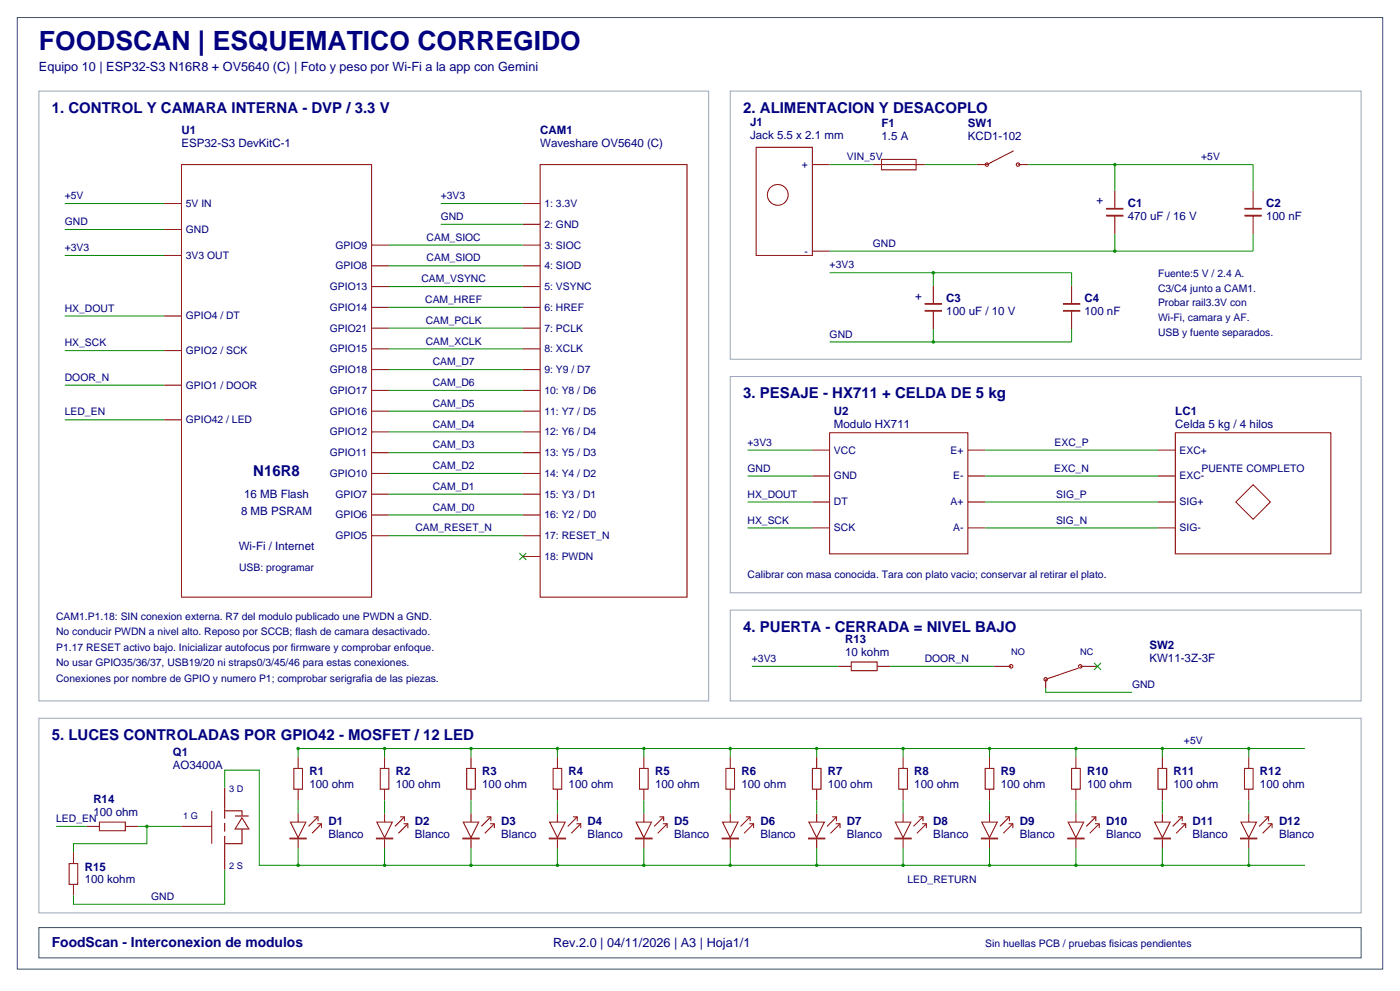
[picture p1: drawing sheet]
<svg xmlns="http://www.w3.org/2000/svg" width="420mm" height="297mm" viewBox="0 0 420 297" stroke-linecap="round" stroke-linejoin="round" font-family="sans-serif">
<path d="M5.2 5.3h409.6v285.1h-409.6z" fill="none" stroke="#405063" stroke-width=".3"/>
<path d="M11.7 27.3h200.9v182.8h-200.9zM219.1 27.3h189.2v80.4h-189.2zM219.1 112.9h189.2v64.8h-189.2zM219.1 182.9h189.2v27.2h-189.2zM11.7 215.3h396.6v58.3h-396.6z" fill="none" stroke="#9aa8b5" stroke-width=".3"/>
<g fill="none" stroke="#080" stroke-width=".3">
<path d="M248.9 49.3h13M277.4 49.3h15.6M308.5 49.3h67.4v7.8M334.4 49.3v7.8M19.4 61h29.9M19.4 68.8h29.9M19.4 76.6h29.9M116.7 73.4h40.2M116.7 79.7h40.2M132.2 61h24.7M132.2 67.2h24.7M334.4 70.1v5.2"/>
<path d="M375.9 70.1v5.2h-127M19.4 94.7h29.9M116.7 85.9h40.2M116.7 92.1h40.2M116.7 98.3h40.2M19.4 105.1h29.9M19.4 115.4h29.9M116.7 104.6h40.2M116.7 110.8h40.2M116.7 117h40.2M19.4 125.8h29.9M116.7 123.2h40.2"/>
<path d="M116.7 129.4h40.2M116.7 135.7h40.2M116.7 141.9h40.2M116.7 148.1h40.2M116.7 154.3h40.2M116.7 160.6h40.2M155.8 165.7l2.1 2.1M157.9 165.7l-2.1 2.1"/>
</g>
<g fill="none" stroke="#800" stroke-width=".3">
<path d="M54.4 49.3h57.1v129.7h-57.1zM162 49.3h44.1v129.7h-44.1zM226.9 44.1h16.8v32.5h-16.8zM243.7 49.3h5.2M261.9 49.3h15.5M264.4 47.8h10.4v3.1h-10.4zM304.1 45.2l-8 4.1h-3.1M305.4 49.3h3.1M334.4 57.1v5.5M375.9 57.1v5.5M49.3 61h5.1M49.3 68.8h5.1"/>
<path d="M49.3 76.6h5.1M111.5 73.4h5.2M111.5 79.7h5.2M156.9 61h5.1M156.9 73.4h5.1M156.9 79.7h5.1M156.9 67.2h5.1M243.7 75.3h5.2M334.4 64.6v5.5M375.9 64.6v5.5M49.3 94.7h5.1M111.5 85.9h5.2"/>
<path d="M111.5 92.1h5.2M111.5 98.3h5.2M156.9 85.9h5.1M156.9 92.1h5.1M156.9 98.3h5.1M49.3 105.1h5.1M49.3 115.4h5.1M111.5 104.6h5.2M111.5 110.8h5.2M111.5 117h5.2M156.9 104.6h5.1M156.9 110.8h5.1"/>
<path d="M156.9 117h5.1M49.3 125.8h5.1M111.5 123.2h5.2M111.5 129.4h5.2M111.5 135.7h5.2M156.9 123.2h5.1M156.9 129.4h5.1M156.9 135.7h5.1M111.5 141.9h5.2M111.5 148.1h5.2M111.5 154.3h5.2M156.9 141.9h5.1"/>
<path d="M156.9 148.1h5.1M156.9 154.3h5.1M111.5 160.6h5.2M156.9 160.6h5.1M156.9 166.8h5.1"/>
<circle cx="233.3" cy="58.4" r="3.1"/>
<circle cx="296.1" cy="49.3" r=".52"/>
<circle cx="305.4" cy="49.3" r=".52"/>
</g>
<path d="M331.9 62.6h5.1M331.9 64.6h5.1M373.3 62.6h5.2M373.3 64.6h5.2" fill="none" stroke="#800" stroke-width=".52"/>
<g fill="#080">
<circle cx="334.4" cy="49.3" r=".52"/>
<circle cx="334.4" cy="75.3" r=".52"/>
</g>
<path d="M277.4 91.1h5.2M277.4 93.1h5.2M318.9 91.1h5.2M318.9 93.1h5.2" fill="none" stroke="#800" stroke-width=".52"/>
<path d="M280 85.6v5.5M280 93.1v5.5M321.5 85.6v5.5M321.5 93.1v5.5" fill="none" stroke="#800" stroke-width=".3"/>
<path d="M248.9 81.7h72.6v3.9M280 81.7v3.9M280 98.6v3.9M321.5 98.6v3.9h-72.6" fill="none" stroke="#080" stroke-width=".3"/>
<g fill="#080">
<circle cx="280" cy="81.7" r=".52"/>
<circle cx="280" cy="102.5" r=".52"/>
</g>
<g fill="none" stroke="#800" stroke-width=".3">
<path d="M243.7 134.9h5.2M248.9 129.7h41.5v36.3h-41.5zM290.4 134.9h5.2M347.4 134.9h5.2M352.6 129.7h46.7v36.3h-46.7zM243.7 142.7h5.2M243.7 150.4h5.2M243.7 158.2h5.2M290.4 142.7h5.2M290.4 150.4h5.2M290.4 158.2h5.2M347.4 142.7h5.2"/>
<path d="M347.4 150.4h5.2M347.4 158.2h5.2M375.9 145.3l5.2 5.1-5.2 5.2-5.2-5.2zM251.5 199.7h3.9M255.4 198.4h7.7v2.6h-7.7zM263.1 199.7h3.9M298.1 199.7h5.2M324.1 199.7h5.2M323.6 200.2l-9.9 3.4v2.6M20.7 258.8h2.6v6.2h-2.6zM22 255.4v3.4M25.9 247.7h3.9"/>
<path d="M29.8 246.4h7.8v2.6h-7.8zM37.6 247.7h3.9M22 265v3.4"/>
<circle cx="303.3" cy="199.7" r=".52"/>
<circle cx="324.1" cy="199.7" r=".52"/>
<circle cx="313.7" cy="203.6" r=".52"/>
</g>
<g fill="none" stroke="#080" stroke-width=".3">
<path d="M224.3 134.9h19.4M295.6 134.9h51.8M224.3 142.7h19.4M224.3 150.4h19.4M224.3 158.2h19.4M295.6 142.7h51.8M295.6 150.4h51.8M295.6 158.2h51.8M225.6 199.7h25.9M267 199.7h31.1M328.2 198.7l2.1 2M330.3 198.7l-2.1 2"/>
<path d="M313.7 206.2v1.3h25.9M16.9 247.7h9M41.5 247.7h12.9M44.1 247.7v5.2h-22.1v2.5"/>
</g>
<circle cx="44.1" cy="247.7" r=".52" fill="#080"/>
<path d="M67.4 236v-5.2h10.4v28.5h313.7M89.4 239.9v3.9M391.5 224.3h-302.1v2.6M89.4 254.1v5.2M67.4 260.6v10.4h-45.4v-2.6" fill="none" stroke="#080" stroke-width=".3"/>
<g fill="none" stroke="#800" stroke-width=".3">
<path d="M67.4 236v9.3M88.1 230.3h2.6v6.2h-2.6zM89.4 226.9v3.4M89.4 236.5v3.4M54.4 247.7h9.1M63.5 243v9.9M67.4 243h5.2v1.6M67.4 246.6v2.6M67.4 250.5v10.1M70.5 244.6h4.2M72.6 245.1l2.1 3.3h-4.2zM72.6 248.4v4.5h-5.2"/>
<path d="M87.1 246.4h4.7l-2.4 4.6zM89.4 243.8v2.6M89.4 251.6v2.5M94.1 244.8h1.3v1.3M95.1 246.9h1.3v1.3M95.4 244.8l-2.8 2.9M96.4 246.9l-2.8 2.8"/>
</g>
<path d="M86.9 251.3h5.1" fill="none" stroke="#800" stroke-width=".52"/>
<g fill="#080">
<circle cx="89.4" cy="224.3" r=".52"/>
<circle cx="89.4" cy="259.3" r=".52"/>
</g>
<path d="M114.1 230.3h2.6v6.2h-2.6zM115.4 226.9v3.4M115.4 236.5v3.4M113 246.4h4.7l-2.3 4.6zM115.4 243.8v2.6M115.4 251.6v2.5M120 244.8h1.3v1.3M121.1 246.9h1.3v1.3M121.3 244.8l-2.8 2.9M122.4 246.9l-2.9 2.8" fill="none" stroke="#800" stroke-width=".3"/>
<path d="M112.8 251.3h5.2" fill="none" stroke="#800" stroke-width=".52"/>
<path d="M115.4 224.3v2.6M115.4 239.9v3.9M115.4 254.1v5.2" fill="none" stroke="#080" stroke-width=".3"/>
<g fill="#080">
<circle cx="115.4" cy="224.3" r=".52"/>
<circle cx="115.4" cy="259.3" r=".52"/>
</g>
<path d="M140 230.3h2.6v6.2h-2.6zM141.3 226.9v3.4M141.3 236.5v3.4M139 246.4h4.6l-2.3 4.6zM141.3 243.8v2.6M141.3 251.6v2.5M146 244.8h1.3v1.3M147 246.9h1.3v1.3M147.3 244.8l-2.9 2.9M148.3 246.9l-2.9 2.8" fill="none" stroke="#800" stroke-width=".3"/>
<path d="M138.7 251.3h5.2" fill="none" stroke="#800" stroke-width=".52"/>
<path d="M141.3 224.3v2.6M141.3 239.9v3.9M141.3 254.1v5.2" fill="none" stroke="#080" stroke-width=".3"/>
<g fill="#080">
<circle cx="141.3" cy="224.3" r=".52"/>
<circle cx="141.3" cy="259.3" r=".52"/>
</g>
<path d="M165.9 230.3h2.6v6.2h-2.6zM167.2 226.9v3.4M167.2 236.5v3.4M164.9 246.4h4.7l-2.4 4.6zM167.2 243.8v2.6M167.2 251.6v2.5M171.9 244.8h1.3v1.3M172.9 246.9h1.3v1.3M173.2 244.8l-2.9 2.9M174.2 246.9l-2.8 2.8" fill="none" stroke="#800" stroke-width=".3"/>
<path d="M164.6 251.3h5.2" fill="none" stroke="#800" stroke-width=".52"/>
<path d="M167.2 224.3v2.6M167.2 239.9v3.9M167.2 254.1v5.2" fill="none" stroke="#080" stroke-width=".3"/>
<g fill="#080">
<circle cx="167.2" cy="224.3" r=".52"/>
<circle cx="167.2" cy="259.3" r=".52"/>
</g>
<path d="M191.9 230.3h2.5v6.2h-2.5zM193.1 226.9v3.4M193.1 236.5v3.4M190.8 246.4h4.7l-2.4 4.6zM193.1 243.8v2.6M193.1 251.6v2.5M197.8 244.8h1.3v1.3M198.9 246.9h1.2v1.3M199.1 244.8l-2.8 2.9M200.1 246.9l-2.8 2.8" fill="none" stroke="#800" stroke-width=".3"/>
<path d="M190.6 251.3h5.1" fill="none" stroke="#800" stroke-width=".52"/>
<path d="M193.1 224.3v2.6M193.1 239.9v3.9M193.1 254.1v5.2" fill="none" stroke="#080" stroke-width=".3"/>
<g fill="#080">
<circle cx="193.1" cy="224.3" r=".52"/>
<circle cx="193.1" cy="259.3" r=".52"/>
</g>
<path d="M217.8 230.3h2.6v6.2h-2.6zM219.1 226.9v3.4M219.1 236.5v3.4M216.7 246.4h4.7l-2.3 4.6zM219.1 243.8v2.6M219.1 251.6v2.5M223.7 244.8h1.3v1.3M224.8 246.9h1.3v1.3M225 244.8l-2.8 2.9M226.1 246.9l-2.9 2.8" fill="none" stroke="#800" stroke-width=".3"/>
<path d="M216.5 251.3h5.2" fill="none" stroke="#800" stroke-width=".52"/>
<path d="M219.1 224.3v2.6M219.1 239.9v3.9M219.1 254.1v5.2" fill="none" stroke="#080" stroke-width=".3"/>
<g fill="#080">
<circle cx="219.1" cy="224.3" r=".52"/>
<circle cx="219.1" cy="259.3" r=".52"/>
</g>
<path d="M243.7 230.3h2.6v6.2h-2.6zM245 226.9v3.4M245 236.5v3.4M242.7 246.4h4.6l-2.3 4.6zM245 243.8v2.6M245 251.6v2.5M249.7 244.8h1.3v1.3M250.7 246.9h1.3v1.3M251 244.8l-2.9 2.9M252 246.9l-2.9 2.8" fill="none" stroke="#800" stroke-width=".3"/>
<path d="M242.4 251.3h5.2" fill="none" stroke="#800" stroke-width=".52"/>
<path d="M245 224.3v2.6M245 239.9v3.9M245 254.1v5.2" fill="none" stroke="#080" stroke-width=".3"/>
<g fill="#080">
<circle cx="245" cy="224.3" r=".52"/>
<circle cx="245" cy="259.3" r=".52"/>
</g>
<path d="M269.6 230.3h2.6v6.2h-2.6zM270.9 226.9v3.4M270.9 236.5v3.4M268.6 246.4h4.7l-2.4 4.6zM270.9 243.8v2.6M270.9 251.6v2.5M275.6 244.8h1.3v1.3M276.6 246.9h1.3v1.3M276.9 244.8l-2.9 2.9M277.9 246.9l-2.8 2.8" fill="none" stroke="#800" stroke-width=".3"/>
<path d="M268.3 251.3h5.2" fill="none" stroke="#800" stroke-width=".52"/>
<path d="M270.9 224.3v2.6M270.9 239.9v3.9M270.9 254.1v5.2" fill="none" stroke="#080" stroke-width=".3"/>
<g fill="#080">
<circle cx="270.9" cy="224.3" r=".52"/>
<circle cx="270.9" cy="259.3" r=".52"/>
</g>
<path d="M295.6 230.3h2.5v6.2h-2.5zM296.9 226.9v3.4M296.9 236.5v3.4M294.5 246.4h4.7l-2.3 4.6zM296.9 243.8v2.6M296.9 251.6v2.5M301.5 244.8h1.3v1.3M302.6 246.9h1.3v1.3M302.8 244.8l-2.8 2.9M303.9 246.9l-2.9 2.8" fill="none" stroke="#800" stroke-width=".3"/>
<path d="M294.3 251.3h5.1" fill="none" stroke="#800" stroke-width=".52"/>
<path d="M296.9 224.3v2.6M296.9 239.9v3.9M296.9 254.1v5.2" fill="none" stroke="#080" stroke-width=".3"/>
<g fill="#080">
<circle cx="296.9" cy="224.3" r=".52"/>
<circle cx="296.9" cy="259.3" r=".52"/>
</g>
<path d="M321.5 230.3h2.6v6.2h-2.6zM322.8 226.9v3.4M322.8 236.5v3.4M320.4 246.4h4.7l-2.3 4.6zM322.8 243.8v2.6M322.8 251.6v2.5M327.4 244.8h1.3v1.3M328.5 246.9h1.3v1.3M328.7 244.8l-2.8 2.9M329.8 246.9l-2.9 2.8" fill="none" stroke="#800" stroke-width=".3"/>
<path d="M320.2 251.3h5.2" fill="none" stroke="#800" stroke-width=".52"/>
<path d="M322.8 224.3v2.6M322.8 239.9v3.9M322.8 254.1v5.2" fill="none" stroke="#080" stroke-width=".3"/>
<g fill="#080">
<circle cx="322.8" cy="224.3" r=".52"/>
<circle cx="322.8" cy="259.3" r=".52"/>
</g>
<path d="M347.4 230.3h2.6v6.2h-2.6zM348.7 226.9v3.4M348.7 236.5v3.4M346.4 246.4h4.6l-2.3 4.6zM348.7 243.8v2.6M348.7 251.6v2.5M353.4 244.8h1.3v1.3M354.4 246.9h1.3v1.3M354.7 244.8l-2.9 2.9M355.7 246.9l-2.8 2.8" fill="none" stroke="#800" stroke-width=".3"/>
<path d="M346.1 251.3h5.2" fill="none" stroke="#800" stroke-width=".52"/>
<path d="M348.7 224.3v2.6M348.7 239.9v3.9M348.7 254.1v5.2" fill="none" stroke="#080" stroke-width=".3"/>
<g fill="#080">
<circle cx="348.7" cy="224.3" r=".52"/>
<circle cx="348.7" cy="259.3" r=".52"/>
</g>
<path d="M373.3 230.3h2.6v6.2h-2.6zM374.6 226.9v3.4M374.6 236.5v3.4M372.3 246.4h4.7l-2.4 4.6zM374.6 243.8v2.6M374.6 251.6v2.5M379.3 244.8h1.3v1.3M380.3 246.9h1.3v1.3M380.6 244.8l-2.9 2.9M381.6 246.9l-2.8 2.8" fill="none" stroke="#800" stroke-width=".3"/>
<path d="M372 251.3h5.2" fill="none" stroke="#800" stroke-width=".52"/>
<path d="M374.6 224.3v2.6M374.6 239.9v3.9M374.6 254.1v5.2" fill="none" stroke="#080" stroke-width=".3"/>
<g fill="#080">
<circle cx="374.6" cy="224.3" r=".52"/>
<circle cx="374.6" cy="259.3" r=".52"/>
</g>
<path d="M11.7 278h396.6v9.1h-396.6z" fill="none" stroke="#405063" stroke-width=".3"/>
<text font-size="8" fill="#000080" x="11.7" y="15.1">FOODSCAN | ESQUEMATICO CORREGIDO</text>
<g font-size="4.5" fill="#000080">
<text x="15.6" y="33.8">1. CONTROL Y CAMARA INTERNA - DVP / 3.3 V</text>
<text x="223" y="33.8">2. ALIMENTACION Y DESACOPLO</text>
<text x="223" y="119.3">3. PESAJE - HX711 + CELDA DE 5 kg</text>
<text x="76" y="142.7">N16R8</text>
<text x="223" y="189.3">4. PUERTA - CERRADA = NIVEL BAJO</text>
<text x="15.6" y="221.7">5. LUCES CONTROLADAS POR GPIO42 - MOSFET / 12 LED</text>
</g>
<text font-size="4.1" fill="#000080" x="15.6" y="284">FoodScan - Interconexion de modulos</text>
<g font-size="3.8" fill="#000080">
<text x="11.7" y="21.3">Equipo 10 | ESP32-S3 N16R8 + OV5640 (C) | Foto y peso por Wi-Fi a la app con Gemini</text>
<text x="165.9" y="284">Rev.2.0 | 04/11/2026 | A3 | Hoja1/1</text>
</g>
<g font-size="3.5" fill="#000080">
<text x="54.4" y="40.3">U1</text>
<text x="162" y="40.3">CAM1</text>
<text x="225" y="37.7">J1</text>
<text x="225" y="41.6">Jack 5.5 x 2.1 mm</text>
<text x="264.4" y="38.2">F1</text>
<text x="290.4" y="38.2">SW1</text>
<text x="54.4" y="44.1">ESP32-S3 DevKitC-1</text>
<text x="162" y="44.1">Waveshare OV5640 (C)</text>
<text x="264.4" y="42.1">1.5 A</text>
<text x="290.4" y="42.1">KCD1-102</text>
<text x="329" y="61.3">+</text>
<text x="338.3" y="62">C1</text>
<text x="338.3" y="65.9">470 uF / 16 V</text>
<text x="379.8" y="62">C2</text>
<text x="379.8" y="65.9">100 nF</text>
<text x="274.6" y="89.8">+</text>
<text x="283.9" y="90.6">C3</text>
<text x="283.9" y="94.4">100 uF / 10 V</text>
<text x="325.4" y="90.6">C4</text>
<text x="325.4" y="94.4">100 nF</text>
<text x="250.2" y="124.5">U2</text>
<text x="352.6" y="124.5">LC1</text>
<text x="250.2" y="128.4">Modulo HX711</text>
<text x="352.6" y="128.4">Celda 5 kg / 4 hilos</text>
<text x="73.3" y="149.1">16 MB Flash</text>
<text x="72.3" y="154.3">8 MB PSRAM</text>
<text x="71.6" y="164.7">Wi-Fi / Internet</text>
<text x="253.6" y="192.7">R13</text>
<text x="253.6" y="196.6">10 kohm</text>
<text x="344.8" y="194.5">SW2</text>
<text x="344.8" y="198.4">KW11-3Z-3F</text>
<text x="51.9" y="226.7">Q1</text>
<text x="51.9" y="230.6">AO3400A</text>
<text x="92.8" y="232.4">R1</text>
<text x="118.7" y="232.4">R2</text>
<text x="144.7" y="232.4">R3</text>
<text x="170.6" y="232.4">R4</text>
<text x="196.5" y="232.4">R5</text>
<text x="222.4" y="232.4">R6</text>
<text x="248.4" y="232.4">R7</text>
<text x="274.3" y="232.4">R8</text>
<text x="300.2" y="232.4">R9</text>
<text x="326.1" y="232.4">R10</text>
<text x="352.1" y="232.4">R11</text>
<text x="378" y="232.4">R12</text>
<text x="92.8" y="236.3">100 ohm</text>
<text x="118.7" y="236.3">100 ohm</text>
<text x="144.7" y="236.3">100 ohm</text>
<text x="170.6" y="236.3">100 ohm</text>
<text x="196.5" y="236.3">100 ohm</text>
<text x="222.4" y="236.3">100 ohm</text>
<text x="248.4" y="236.3">100 ohm</text>
<text x="274.3" y="236.3">100 ohm</text>
<text x="300.2" y="236.3">100 ohm</text>
<text x="326.1" y="236.3">100 ohm</text>
<text x="352.1" y="236.3">100 ohm</text>
<text x="378" y="236.3">100 ohm</text>
<text x="28" y="240.7">R14</text>
<text x="28" y="244.6">100 ohm</text>
<text x="98.5" y="247.1">D1</text>
<text x="98.5" y="251">Blanco</text>
<text x="124.4" y="247.1">D2</text>
<text x="124.4" y="251">Blanco</text>
<text x="150.4" y="247.1">D3</text>
<text x="150.4" y="251">Blanco</text>
<text x="176.3" y="247.1">D4</text>
<text x="176.3" y="251">Blanco</text>
<text x="202.2" y="247.1">D5</text>
<text x="202.2" y="251">Blanco</text>
<text x="228.1" y="247.1">D6</text>
<text x="228.1" y="251">Blanco</text>
<text x="254.1" y="247.1">D7</text>
<text x="254.1" y="251">Blanco</text>
<text x="280" y="247.1">D8</text>
<text x="280" y="251">Blanco</text>
<text x="305.9" y="247.1">D9</text>
<text x="305.9" y="251">Blanco</text>
<text x="331.9" y="247.1">D10</text>
<text x="331.9" y="251">Blanco</text>
<text x="357.8" y="247.1">D11</text>
<text x="357.8" y="251">Blanco</text>
<text x="383.7" y="247.1">D12</text>
<text x="383.7" y="251">Blanco</text>
<text x="25.4" y="260.9">R15</text>
<text x="25.4" y="264.8">100 kohm</text>
</g>
<g font-size="3.1" fill="#000080">
<text x="240.6" y="50.4">+</text>
<text x="254.1" y="48">VIN_5V</text>
<text x="360.4" y="48">+5V</text>
<text x="19.4" y="59.7">+5V</text>
<text x="132.2" y="59.7">+3V3</text>
<text x="55.7" y="62">5V IN</text>
<text x="132.2" y="65.9">GND</text>
<text x="163.3" y="62">1: 3.3V</text>
<text x="19.4" y="67.5">GND</text>
<text x="55.7" y="69.8">GND</text>
<text x="163.3" y="68.3">2: GND</text>
<text x="19.4" y="75.3">+3V3</text>
<text x="55.7" y="77.6">3V3 OUT</text>
<text x="100.7" y="74.5">GPIO9</text>
<text x="128" y="72.1">CAM_SIOC</text>
<text x="163.3" y="74.5">3: SIOC</text>
<text x="241.4" y="76.3">-</text>
<text x="261.9" y="74">GND</text>
<text x="100.7" y="80.7">GPIO8</text>
<text x="128" y="78.4">CAM_SIOD</text>
<text x="163.3" y="80.7">4: SIOD</text>
<text x="248.9" y="80.4">+3V3</text>
<text x="347.4" y="83">Fuente:5 V / 2.4 A.</text>
<text x="98.9" y="86.9">GPIO13</text>
<text x="126.4" y="84.6">CAM_VSYNC</text>
<text x="163.3" y="86.9">5: VSYNC</text>
<text x="347.4" y="87.4">C3/C4 junto a CAM1.</text>
<text x="19.4" y="93.4">HX_DOUT</text>
<text x="55.7" y="95.7">GPIO4 / DT</text>
<text x="98.9" y="93.1">GPIO14</text>
<text x="127.6" y="90.8">CAM_HREF</text>
<text x="163.3" y="93.1">6: HREF</text>
<text x="347.4" y="91.9">Probar rail3.3V con</text>
<text x="98.9" y="99.4">GPIO21</text>
<text x="127.7" y="97">CAM_PCLK</text>
<text x="163.3" y="99.4">7: PCLK</text>
<text x="248.9" y="101.2">GND</text>
<text x="347.4" y="96.3">Wi-Fi, camara y AF.</text>
<text x="347.4" y="100.7">USB y fuente separados.</text>
<text x="19.4" y="103.8">HX_SCK</text>
<text x="55.7" y="106.1">GPIO2 / SCK</text>
<text x="98.9" y="105.6">GPIO15</text>
<text x="127.7" y="103.3">CAM_XCLK</text>
<text x="163.3" y="105.6">8: XCLK</text>
<text x="98.9" y="111.8">GPIO18</text>
<text x="129.8" y="109.5">CAM_D7</text>
<text x="163.3" y="111.8">9: Y9 / D7</text>
<text x="19.4" y="114.1">DOOR_N</text>
<text x="55.7" y="116.5">GPIO1 / DOOR</text>
<text x="98.9" y="118">GPIO17</text>
<text x="129.8" y="115.7">CAM_D6</text>
<text x="163.3" y="118">10: Y8 / D6</text>
<text x="19.4" y="124.5">LED_EN</text>
<text x="98.9" y="124.3">GPIO16</text>
<text x="129.8" y="121.9">CAM_D5</text>
<text x="163.3" y="124.3">11: Y7 / D5</text>
<text x="55.7" y="126.9">GPIO42 / LED</text>
<text x="98.9" y="130.5">GPIO12</text>
<text x="129.8" y="128.1">CAM_D4</text>
<text x="163.3" y="130.5">12: Y6 / D4</text>
<text x="98.9" y="136.7">GPIO11</text>
<text x="129.8" y="134.4">CAM_D3</text>
<text x="163.3" y="136.7">13: Y5 / D3</text>
<text x="224.3" y="133.6">+3V3</text>
<text x="250.2" y="135.9">VCC</text>
<text x="285.2" y="135.9">E+</text>
<text x="316.4" y="133.6">EXC_P</text>
<text x="353.9" y="135.9">EXC+</text>
<text x="98.9" y="142.9">GPIO10</text>
<text x="129.8" y="140.6">CAM_D2</text>
<text x="163.3" y="142.9">14: Y4 / D2</text>
<text x="224.3" y="141.4">GND</text>
<text x="250.2" y="143.7">GND</text>
<text x="286" y="143.7">E-</text>
<text x="316.3" y="141.4">EXC_N</text>
<text x="353.9" y="143.7">EXC-</text>
<text x="360.5" y="141.4">PUENTE COMPLETO</text>
<text x="100.7" y="149.1">GPIO7</text>
<text x="129.8" y="146.8">CAM_D1</text>
<text x="163.3" y="149.1">15: Y3 / D1</text>
<text x="224.3" y="149.1">HX_DOUT</text>
<text x="316.9" y="149.1">SIG_P</text>
<text x="100.7" y="155.4">GPIO6</text>
<text x="129.8" y="153">CAM_D0</text>
<text x="163.3" y="155.4">16: Y2 / D0</text>
<text x="250.2" y="151.5">DT</text>
<text x="285.2" y="151.5">A+</text>
<text x="353.9" y="151.5">SIG+</text>
<text x="100.7" y="161.6">GPIO5</text>
<text x="124.6" y="159.3">CAM_RESET_N</text>
<text x="163.3" y="161.6">17: RESET_N</text>
<text x="224.3" y="156.9">HX_SCK</text>
<text x="250.2" y="159.3">SCK</text>
<text x="286" y="159.3">A-</text>
<text x="316.8" y="156.9">SIG_N</text>
<text x="353.9" y="159.3">SIG-</text>
<text x="163.3" y="167.8">18: PWDN</text>
<text x="71.7" y="171.2">USB: programar</text>
<text x="224.3" y="173.3">Calibrar con masa conocida. Tara con plato vacio; conservar al retirar el plato.</text>
<text x="16.9" y="185.7">CAM1.P1.18: SIN conexion externa. R7 del modulo publicado une PWDN a GND.</text>
<text x="16.9" y="190.4">No conducir PWDN a nivel alto. Reposo por SCCB; flash de camara desactivado.</text>
<text x="16.9" y="195">P1.17 RESET activo bajo. Inicializar autofocus por firmware y comprobar enfoque.</text>
<text x="16.9" y="199.7">No usar GPIO35/36/37, USB19/20 ni straps0/3/45/46 para estas conexiones.</text>
<text x="225.6" y="198.4">+3V3</text>
<text x="277.4" y="198.4">DOOR_N</text>
<text x="16.9" y="204.4">Conexiones por nombre de GPIO y numero P1; comprobar serigrafia de las piezas.</text>
<text x="339.6" y="206.2">GND</text>
<text x="355.2" y="223">+5V</text>
<text x="16.9" y="246.4">LED_EN</text>
<text x="45.4" y="269.7">GND</text>
<text x="272.2" y="264.5">LED_RETURN</text>
<text x="295.6" y="284">Sin huellas PCB / pruebas fisicas pendientes</text>
</g>
<g font-size="2.8" fill="#000080">
<text x="303.3" y="196.3">NO</text>
<text x="324.1" y="196.3">NC</text>
<text x="68.7" y="237.3">3 D</text>
<text x="55" y="245.3">1 G</text>
<text x="68.7" y="260.4">2 S</text>
</g>
</svg>
